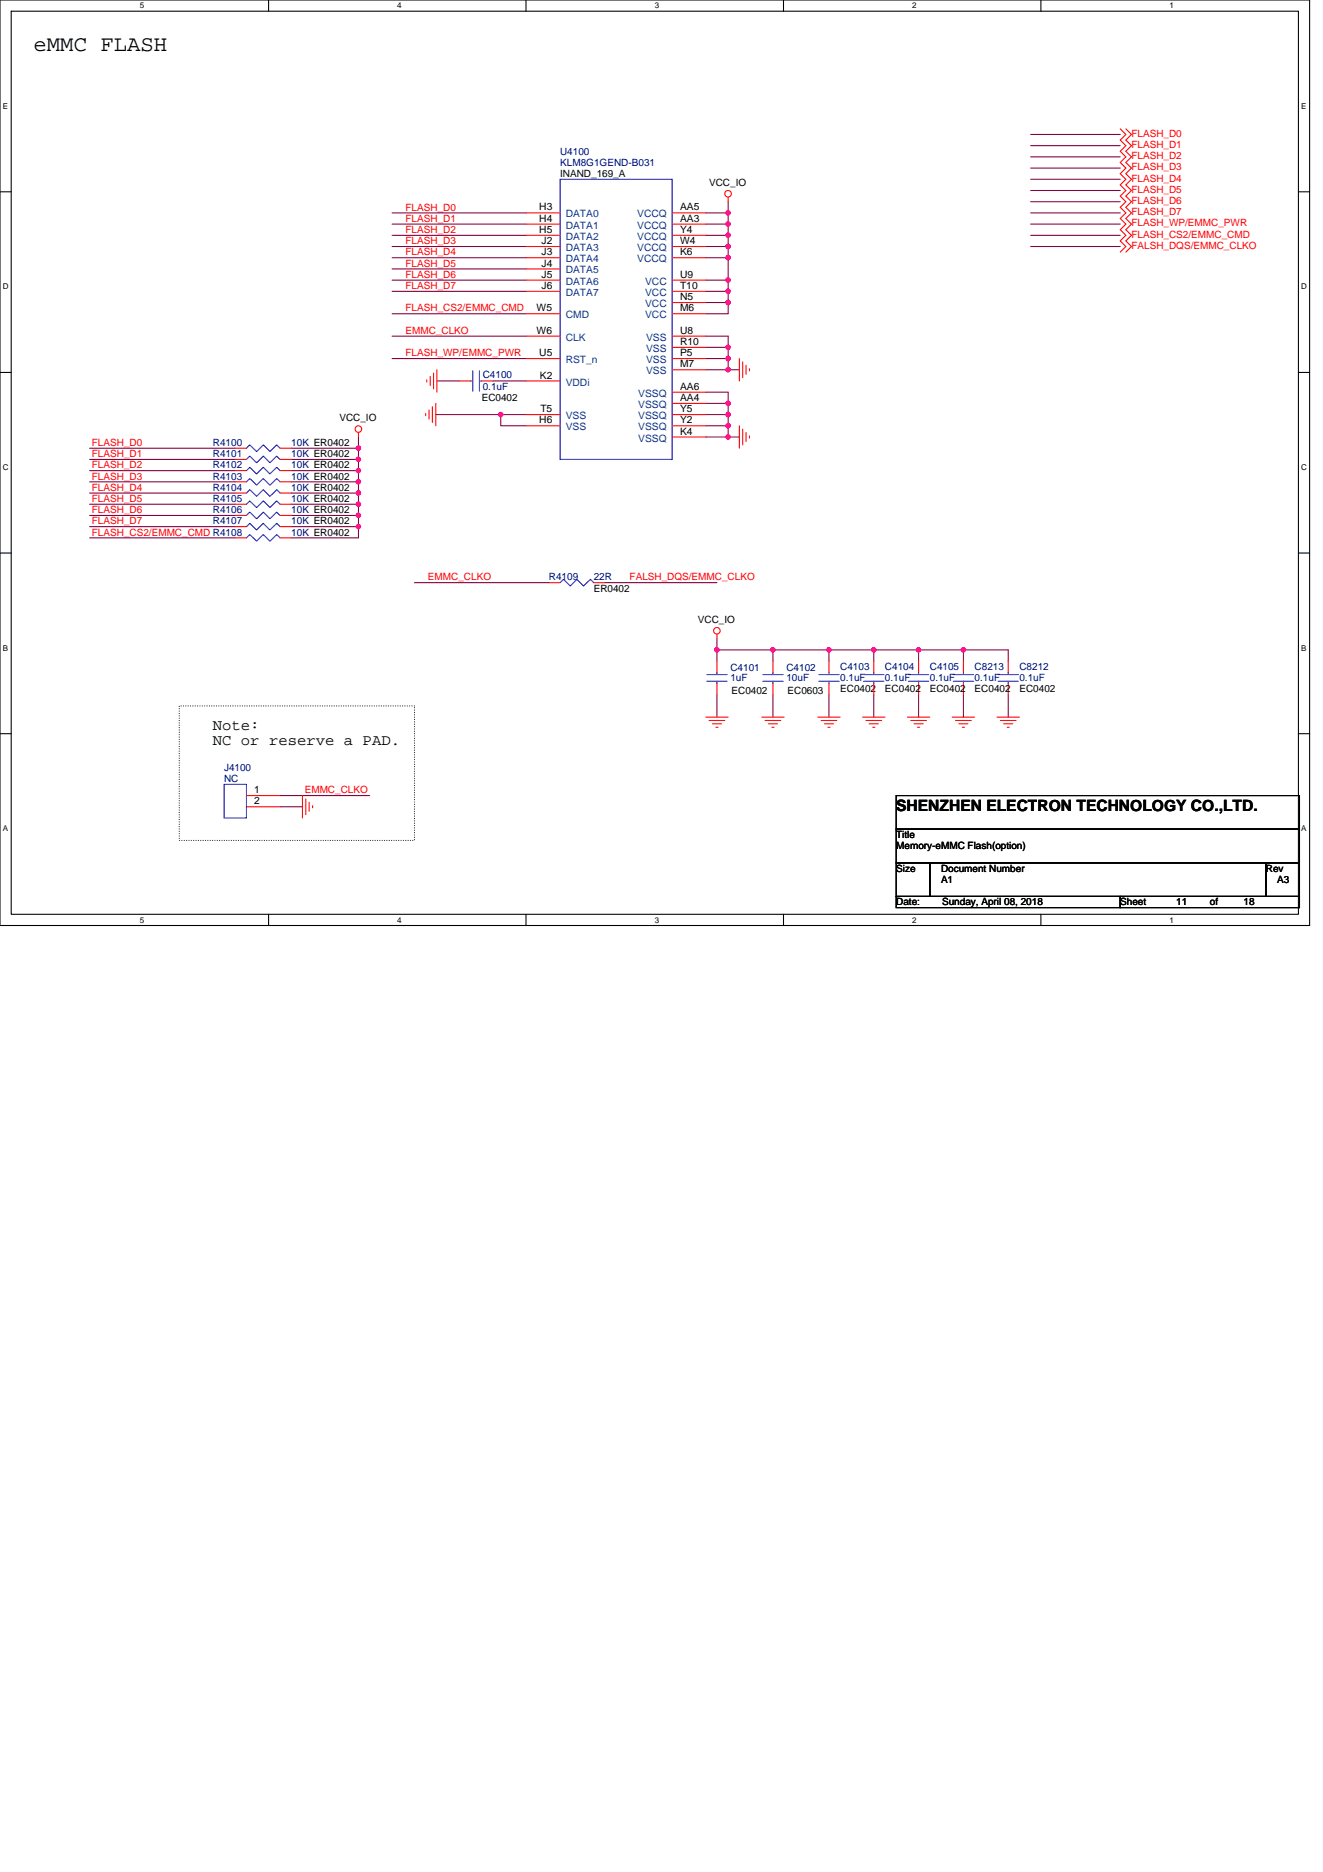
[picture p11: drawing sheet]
<svg xmlns="http://www.w3.org/2000/svg" width="210mm" height="297mm" viewBox="0 0 210 297" stroke-linecap="round" stroke-linejoin="round" font-family="sans-serif">
<path d="M0 0h207.9v146.9h-207.9zM1.8 1.8h204.3v143.3h-204.3z" fill="none" stroke="#000" stroke-width=".17"/>
<g fill="#fff">
<path d="M22.2 .2h.7v1.4h-.7z"/>
<path d="M22.2 145.3h.7v1.4h-.7z"/>
</g>
<path d="M42.6 0v1.8M42.6 145.1v1.8" fill="none" stroke="#000" stroke-width=".17"/>
<g fill="#fff">
<path d="M63.1 .2h.7v1.4h-.7z"/>
<path d="M63.1 145.3h.7v1.4h-.7z"/>
</g>
<path d="M83.5 0v1.8M83.5 145.1v1.8" fill="none" stroke="#000" stroke-width=".17"/>
<g fill="#fff">
<path d="M103.9 .2h.7v1.4h-.7z"/>
<path d="M103.9 145.3h.7v1.4h-.7z"/>
</g>
<path d="M124.4 0v1.8M124.4 145.1v1.8" fill="none" stroke="#000" stroke-width=".17"/>
<g fill="#fff">
<path d="M144.8 .2h.7v1.4h-.7z"/>
<path d="M144.8 145.3h.7v1.4h-.7z"/>
</g>
<path d="M165.2 0v1.8M165.2 145.1v1.8" fill="none" stroke="#000" stroke-width=".17"/>
<g fill="#fff">
<path d="M185.6 .2h.7v1.4h-.7z"/>
<path d="M185.6 145.3h.7v1.4h-.7z"/>
<path d="M.4 16.1h.9v1.4h-.9z"/>
<path d="M206.5 16.1h.9v1.4h-.9z"/>
<path d="M.4 44.8h1v1.4h-1z"/>
<path d="M206.5 44.8h.9v1.4h-.9z"/>
</g>
<path d="M0 30.4h1.8M206.1 30.4h1.8" fill="none" stroke="#000" stroke-width=".17"/>
<g fill="#fff">
<path d="M.4 73.4h1v1.4h-1z"/>
<path d="M206.5 73.4h.9v1.4h-.9z"/>
</g>
<path d="M0 59.1h1.8M206.1 59.1h1.8" fill="none" stroke="#000" stroke-width=".17"/>
<g fill="#fff">
<path d="M.4 102.1h.9v1.4h-.9z"/>
<path d="M206.5 102.1h.9v1.4h-.9z"/>
</g>
<path d="M0 87.8h1.8M206.1 87.8h1.8" fill="none" stroke="#000" stroke-width=".17"/>
<g fill="#fff">
<path d="M.4 130.7h.9v1.5h-.9z"/>
<path d="M206.5 130.7h.9v1.5h-.9z"/>
</g>
<path d="M0 116.4h1.8M206.1 116.4h1.8M142.2 126.2h64v5.4h-64zM142.2 131.6h64v5.3h-64zM142.2 136.9h5.4v5.3h-5.4zM147.6 136.9h53.3v5.3h-53.3zM200.9 136.9h5.3v5.3h-5.3zM142.2 142.2h35.6v1.8h-35.6zM177.8 142.2h28.4v1.8h-28.4z" fill="none" stroke="#000" stroke-width=".17"/>
<path d="M28.4 112h37.4v21.3h-37.4z" fill="none" stroke="#004000" stroke-width=".17" stroke-dasharray="0 .3"/>
<g fill="none" stroke="#800040" stroke-width=".17">
<path d="M62.2 37.3h21.4M62.2 39.1h21.4M62.2 33.8h21.4M62.2 35.6h21.4M112 37.3h3.6M112 39.1h3.6M112 33.8h3.6M112 35.6h3.6M115.6 35.6v1.7M115.6 37.3v1.8M115.6 32v1.8M115.6 39.1v1.8"/>
<path d="M115.6 33.8v1.8M163.6 35.6h14.2M163.6 23.1h14.2M163.6 32h14.2M163.6 30.2h14.2M163.6 28.4h14.2M163.6 24.9h14.2M163.6 26.7h14.2M163.6 21.3h14.2M163.6 33.8h14.2M163.6 39.1h14.2M163.6 37.3h14.2"/>
<path d="M62.2 40.9h21.4M62.2 44.4h21.4M62.2 46.2h21.4M62.2 53.3h21.4M62.2 49.8h21.4M62.2 42.7h21.4M62.2 56.9h21.4M112 40.9h3.6M112 56.9h3.6M112 58.7h3.6M112 48h3.6M112 46.2h3.6"/>
<path d="M112 53.3h3.6v1.8M112 44.4h3.6M112 55.1h3.6M115.6 46.2v1.8M115.6 55.1v1.8M115.6 48v1.8h-3.6M115.6 56.9v1.8M115.6 44.4v1.8M115.6 40.9v3.5M115.6 58.7h1.7M14.2 72.9h23.1M14.2 76.5h23.1"/>
<path d="M14.2 78.2h23.1M14.2 71.1h23.1M14.2 74.7h23.1M46.2 71.1h10.7M46.2 72.9h10.7M46.2 74.7h10.7M46.2 78.2h10.7M46.2 76.5h10.7M56.9 69.3v1.8M56.9 78.2v1.8M56.9 71.1v1.8M56.9 74.7v1.8"/>
<path d="M56.9 72.9v1.8M56.9 76.5v1.7M69.2 65.8h10.3M69.3 60.5h3.6M78.2 60.5h5.4M83.6 65.8h-4.1v1.8h4.1M112 62.2h3.6v1.8M112 69.3h3.6M112 67.6h3.6M112 64h3.6M112 65.8h3.6M115.6 65.8v1.8"/>
<path d="M115.6 64v1.8M115.6 67.6v1.7M115.6 69.3h1.7M14.2 80h23.1M14.2 85.3h23.1M14.2 83.6h23.1M14.2 81.8h23.1M46.2 80h10.7M46.2 81.8h10.7M46.2 83.6h10.7M56.9 83.6v1.7h-10.7M56.9 80v3.6"/>
<path d="M65.8 92.5h21.3M96 92.5h17.8M113.8 103.1h8.9M113.8 101.3v1.8M113.8 110.2v3.6M113.8 103.1v1.8M122.7 103.1v1.8M122.7 110.2v3.6M122.7 103.1h8.9M131.6 110.2v3.6M131.6 103.1v1.8M131.6 103.1h7.1"/>
<path d="M138.7 103.1v1.8M138.7 110.2v3.6M138.7 103.1h7.1M145.8 103.1h7.1M145.8 110.2v3.6M145.8 103.1v1.8M152.9 103.1h7.1v1.8M152.9 110.2v3.6M152.9 103.1v1.8M160 110.2v3.6M44.5 128h3.5M44.5 126.2h14.2"/>
</g>
<g fill="#f0f" stroke="#f0f" stroke-width=".17">
<circle cx="115.6" cy="39.1" r=".35"/>
<circle cx="115.6" cy="37.3" r=".35"/>
<circle cx="115.6" cy="40.9" r=".35"/>
<circle cx="115.6" cy="65.8" r=".35"/>
<circle cx="115.6" cy="56.9" r=".35"/>
<circle cx="115.6" cy="55.1" r=".35"/>
<circle cx="115.6" cy="33.8" r=".35"/>
<circle cx="115.6" cy="35.5" r=".35"/>
<circle cx="115.6" cy="48" r=".35"/>
<circle cx="115.6" cy="46.2" r=".35"/>
<circle cx="115.6" cy="64" r=".35"/>
<circle cx="115.6" cy="69.3" r=".35"/>
<circle cx="115.6" cy="67.6" r=".35"/>
<circle cx="115.6" cy="58.7" r=".35"/>
<circle cx="115.6" cy="44.4" r=".35"/>
<circle cx="56.9" cy="80" r=".35"/>
<circle cx="56.9" cy="71.1" r=".35"/>
<circle cx="56.9" cy="72.9" r=".35"/>
<circle cx="56.9" cy="78.2" r=".35"/>
<circle cx="56.9" cy="81.8" r=".35"/>
<circle cx="56.9" cy="83.6" r=".35"/>
<circle cx="56.9" cy="76.4" r=".35"/>
<circle cx="56.9" cy="74.7" r=".35"/>
<circle cx="152.9" cy="103.1" r=".35"/>
<circle cx="138.7" cy="103.1" r=".35"/>
<circle cx="113.8" cy="103.1" r=".35"/>
<circle cx="145.8" cy="103.1" r=".35"/>
<circle cx="122.7" cy="103.1" r=".35"/>
<circle cx="131.6" cy="103.1" r=".35"/>
<circle cx="79.5" cy="65.8" r=".35"/>
</g>
<g fill="none" stroke="#f00" stroke-width=".17">
<path d="M83.6 39.1h5.3M83.6 33.8h5.3M83.6 35.6h5.3M83.6 37.3h5.3M106.7 37.3h5.3M106.7 35.6h5.3M106.7 33.8h5.3M106.7 39.1h5.3M115.6 31.3v.7M177.8 20.4l.9 .9-.9 .9 .9 .9-.9 .9 .9 .9-.9 .9 .9 .9-.9 .9 .9 .8-.9 .9 .9 .9-.9 .9 .9 .9-.9 .9 .9 .9-.9 .9 .9 .9-.9 .8 .9 .9-.9 .9 .9 .9-.9 .9M178.7 20.4l.9 .9-.9 .9 .9 .9-.9 .9 .9 .9-.9 .9 .9 .9-.9 .9 .9 .8-.9 .9 .9 .9-.9 .9 .9 .9-.9 .9 .9 .9-.9 .9 .9 .9-.9 .8 .9 .9-.9 .9 .9 .9-.9 .9M68.3 59.7v1.5"/>
<path d="M68.8 59.2v2.5M69.3 58.7v3.5M83.6 40.9h5.3M83.6 42.7h5.3M83.6 44.4h5.3M83.6 46.2h5.3M83.6 56.9h5.3M83.6 49.8h5.3M83.6 53.3h5.3M106.7 49.8h5.3M106.7 58.7h5.3M106.7 48h5.3"/>
<path d="M106.7 55.1h5.3M106.7 46.2h5.3M106.7 53.3h5.3M106.7 44.4h5.3M106.7 40.9h5.3M106.7 56.9h5.3M117.3 56.9v3.6M117.9 57.4v2.5M118.4 58v1.4M119 58.5v.3M37.3 71.1h1.8M37.3 74.7h1.8"/>
<path d="M37.3 72.9h1.8M37.3 76.5h1.8M37.3 78.2h1.8M44.4 71.1h1.8M44.4 74.7h1.8M44.4 72.9h1.8M44.4 76.5h1.8M44.4 78.2h1.8M56.9 68.6v.7M67.6 65.6v.4M67.7 60.3v.3M68.1 65.1v1.4"/>
<path d="M68.6 64.5v2.5M69.2 64v3.6M72.9 60.5h1.8M76.5 60.5h1.7M83.6 60.5h5.3M83.6 65.8h5.3M83.6 67.6h5.3M106.7 67.6h5.3M106.7 65.8h5.3M106.7 64h5.3M106.7 62.2h5.3M106.7 69.3h5.3"/>
<path d="M117.3 67.6v3.5M117.9 68.1v2.5M118.4 68.6v1.5M119 69.2v.3M37.3 81.8h1.8M37.3 85.3h1.8M37.3 80h1.8M37.3 83.6h1.8M44.4 81.8h1.8M44.4 85.3h1.8M44.4 80h1.8M44.4 83.6h1.8"/>
<path d="M87.1 92.5h1.8M94.2 92.5h1.8M112 113.8h3.6M112.5 114.3h2.5M113.1 114.9h1.4M113.6 115.4h.4M113.8 100.6v.7M113.8 104.9v1.8M113.8 108.5v1.7M120.9 113.8h3.6M121.4 114.3h2.5M122 114.9h1.4"/>
<path d="M122.5 115.4h.4M122.7 104.9v1.8M122.7 108.5v1.7M129.8 113.8h3.6M130.3 114.3h2.5M130.9 114.9h1.4M131.4 115.4h.3M131.6 108.5v1.7M131.6 104.9v1.8M136.9 113.8h3.6M137.4 114.3h2.5M138 114.9h1.4"/>
<path d="M138.5 115.4h.4M138.7 108.5v1.7M138.7 104.9v1.8M144 113.8h3.6M144.5 114.3h2.5M145.1 114.9h1.4M145.6 115.4h.4M145.8 108.5v1.7M145.8 104.9v1.8M151.1 113.8h3.6M151.7 114.3h2.5M152.2 114.9h1.4"/>
<path d="M152.7 115.4h.4M152.9 108.5v1.7M152.9 104.9v1.8M158.2 113.8h3.6M158.8 114.3h2.5M159.3 114.9h1.4M159.9 115.4h.3M160 108.5v1.7M160 104.9v1.8M39.1 126.2h5.3M39.1 128h5.3M48 126.2v3.6"/>
<path d="M48.5 126.8v2.5M49.1 127.3v1.4M49.6 127.8v.4"/>
<circle cx="115.6" cy="30.7" r=".52"/>
<circle cx="56.9" cy="68.1" r=".52"/>
<circle cx="113.8" cy="100.1" r=".52"/>
</g>
<g fill="none" stroke="#00f" stroke-width=".17">
<path d="M88.9 28.4h17.8v44.5h-17.8zM75 58.8v3.3M76.1 58.8v3.3M39.1 71.1l.5-.5 1.1 1 1.1-1 1 1 1.1-1 .5 .5M39.1 74.7l.5-.6 1.1 1.1 1.1-1.1 1 1.1 1.1-1.1 .5 .6M39.1 72.9l.5-.5 1.1 1 1.1-1 1 1 1.1-1 .5 .5M39.1 76.5l.5-.6 1.1 1.1 1.1-1.1 1 1.1 1.1-1.1 .5 .6M39.1 78.2l.5-.5 1.1 1.1 1.1-1.1 1 1.1 1.1-1.1 .5 .5M74.7 60.5h.3M76.1 60.5h.4M39.1 81.8l.5-.5 1.1 1 1.1-1 1 1 1.1-1 .5 .5M39.1 85.3l.5-.5 1.1 1.1 1.1-1.1 1 1.1 1.1-1.1 .5 .5"/>
<path d="M39.1 80l.5-.5 1.1 1 1.1-1 1 1 1.1-1 .5 .5M39.1 83.6l.5-.6 1.1 1.1 1.1-1.1 1 1.1 1.1-1.1 .5 .6M88.9 92.5l.5-.6 1.1 1.1 1.1-1.1 1 1.1 1.1-1.1 .5 .6M88.9 92.5h.1M94.2 92.5h.1M112.2 108.1h3.2M112.2 107h3.2M113.8 106.7v.3M113.8 108.1v.4M121.1 108.1h3.2M121.1 107h3.2M122.7 106.7v.3"/>
<path d="M122.7 108.1v.4M130 107h3.2M130 108.1h3.2M131.6 108.1v.4M131.6 106.7v.3M137.1 107h3.2M137.1 108.1h3.2M138.7 108.1v.4M138.7 106.7v.3M144.2 107h3.2M144.2 108.1h3.2M145.8 108.1v.4"/>
<path d="M145.8 106.7v.3M151.3 107h3.2M151.3 108.1h3.2M152.9 108.1v.4M152.9 106.7v.3M158.4 107h3.2M158.4 108.1h3.2M160 108.1v.4M160 106.7v.3M35.6 124.5h3.5v5.3h-3.5z"/>
</g>
<text font-size="3.5" x="5.3" y="8.1">eMMC FLASH</text>
<g font-size="2.5">
<text x="33.8" y="115.8">Note:</text>
<text x="33.8" y="118.2">NC or reserve a PAD.</text>
<text x="142.2" y="128.7">SHENZHEN ELECTRON TECHNOLOGY CO.,LTD.</text>
</g>
<g font-size="1.6" fill="#f00">
<text x="179.6" y="21.7">FLASH_D0</text>
<text x="179.6" y="23.5">FLASH_D1</text>
<text x="179.6" y="27">FLASH_D3</text>
<text x="179.6" y="25.3">FLASH_D2</text>
<text x="179.6" y="28.8">FLASH_D4</text>
<text x="64.4" y="33.4">FLASH_D0</text>
<text x="64.4" y="35.2">FLASH_D1</text>
<text x="179.6" y="35.9">FLASH_WP/EMMC_PWR</text>
<text x="179.6" y="32.4">FLASH_D6</text>
<text x="179.6" y="34.1">FLASH_D7</text>
<text x="179.6" y="30.6">FLASH_D5</text>
<text x="64.4" y="37">FLASH_D2</text>
<text x="64.4" y="38.8">FLASH_D3</text>
<text x="64.4" y="40.5">FLASH_D4</text>
<text x="179.6" y="37.7">FLASH_CS2/EMMC_CMD</text>
<text x="179.6" y="39.5">FALSH_DQS/EMMC_CLKO</text>
<text x="64.4" y="44.1">FLASH_D6</text>
<text x="64.4" y="45.9">FLASH_D7</text>
<text x="64.4" y="42.3">FLASH_D5</text>
<text x="64.4" y="53">EMMC_CLKO</text>
<text x="64.4" y="49.4">FLASH_CS2/EMMC_CMD</text>
<text x="64.4" y="56.5">FLASH_WP/EMMC_PWR</text>
<text x="14.6" y="70.8">FLASH_D0</text>
<text x="14.6" y="72.5">FLASH_D1</text>
<text x="14.6" y="76.1">FLASH_D3</text>
<text x="14.6" y="77.9">FLASH_D4</text>
<text x="14.6" y="74.3">FLASH_D2</text>
<text x="14.6" y="79.7">FLASH_D5</text>
<text x="14.6" y="83.2">FLASH_D7</text>
<text x="14.6" y="81.4">FLASH_D6</text>
<text x="14.6" y="85">FLASH_CS2/EMMC_CMD R4108</text>
<text x="67.9" y="92.1">EMMC_CLKO</text>
<text x="99.9" y="92.1">FALSH_DQS/EMMC_CLKO</text>
<text x="48.4" y="125.9">EMMC_CLKO</text>
</g>
<g font-size="1.6" fill="#000080">
<text x="88.9" y="24.5">U4100</text>
<text x="88.9" y="26.3">KLM8G1GEND-B031</text>
<text x="76.6" y="59.9">C4100</text>
<text x="76.6" y="61.9">0.1uF</text>
<text x="33.8" y="70.8">R4100</text>
<text x="46.2" y="70.8">10K ER0402</text>
<text x="33.8" y="74.3">R4102</text>
<text x="33.8" y="72.5">R4101</text>
<text x="33.8" y="76.1">R4103</text>
<text x="33.8" y="77.9">R4104</text>
<text x="46.2" y="74.3">10K ER0402</text>
<text x="46.2" y="72.5">10K ER0402</text>
<text x="46.2" y="76.1">10K ER0402</text>
<text x="46.2" y="77.9">10K ER0402</text>
<text x="33.8" y="81.4">R4106</text>
<text x="33.8" y="79.7">R4105</text>
<text x="33.8" y="83.2">R4107</text>
<text x="46.2" y="81.4">10K ER0402</text>
<text x="46.2" y="79.7">10K ER0402</text>
<text x="46.2" y="83.2">10K ER0402</text>
<text x="46.2" y="85">10K ER0402</text>
<text x="87.1" y="92.1">R4109</text>
<text x="94.2" y="92.1">22R</text>
<text x="115.9" y="106.5">C4101</text>
<text x="124.8" y="106.5">C4102</text>
<text x="133.3" y="106.3">C4103</text>
<text x="140.5" y="106.3">C4104</text>
<text x="147.6" y="106.3">C4105</text>
<text x="154.7" y="106.3">C8213</text>
<text x="161.8" y="106.3">C8212</text>
<text x="115.9" y="108.1">1uF</text>
<text x="124.8" y="108.1">10uF</text>
<text x="133.3" y="108.1">0.1uF</text>
<text x="140.5" y="108.1">0.1uF</text>
<text x="147.6" y="108.1">0.1uF</text>
<text x="154.7" y="108.1">0.1uF</text>
<text x="161.8" y="108.1">0.1uF</text>
<text x="35.6" y="122.3">J4100</text>
<text x="35.6" y="124.1">NC</text>
</g>
<g font-size="1.6">
<text x="88.9" y="28.1">INAND_169_A</text>
<text x="112.5" y="29.5">VCC_IO</text>
<text x="85.6" y="33.4">H3</text>
<text x="85.6" y="35.2">H4</text>
<text x="107.9" y="35.2">AA3</text>
<text x="107.9" y="33.4">AA5</text>
<text x="85.6" y="37">H5</text>
<text x="86" y="38.7">J2</text>
<text x="86" y="40.5">J3</text>
<text x="107.9" y="37">Y4</text>
<text x="107.9" y="40.5">K6</text>
<text x="107.9" y="38.7">W4</text>
<text x="86" y="42.3">J4</text>
<text x="86" y="44.1">J5</text>
<text x="86" y="45.8">J6</text>
<text x="107.9" y="47.6">N5</text>
<text x="107.9" y="45.8">T10</text>
<text x="107.9" y="44.1">U9</text>
<text x="85.2" y="49.4">W5</text>
<text x="85.2" y="53">W6</text>
<text x="107.9" y="53">U8</text>
<text x="107.9" y="49.4">M6</text>
<text x="85.6" y="56.5">U5</text>
<text x="107.9" y="58.3">M7</text>
<text x="107.9" y="54.7">R10</text>
<text x="107.9" y="56.5">P5</text>
<text x="76.5" y="63.6">EC0402</text>
<text x="85.7" y="60.1">K2</text>
<text x="85.8" y="65.4">T5</text>
<text x="107.9" y="65.4">Y5</text>
<text x="107.9" y="63.6">AA4</text>
<text x="107.9" y="61.8">AA6</text>
<text x="53.9" y="66.8">VCC_IO</text>
<text x="85.6" y="67.2">H6</text>
<text x="107.9" y="67.2">Y2</text>
<text x="107.9" y="69">K4</text>
<text x="94.2" y="93.9">ER0402</text>
<text x="110.8" y="98.8">VCC_IO</text>
<text x="116.1" y="110">EC0402</text>
<text x="125" y="110">EC0603</text>
<text x="133.3" y="109.9">EC0402</text>
<text x="140.5" y="109.9">EC0402</text>
<text x="147.6" y="109.9">EC0402</text>
<text x="154.7" y="109.9">EC0402</text>
<text x="161.8" y="109.9">EC0402</text>
<text x="40.4" y="125.9">1</text>
<text x="40.4" y="127.6">2</text>
<text x="142.2" y="134.8">Memory-eMMC Flash(option)</text>
<text x="142.2" y="133">Title</text>
<text x="142.2" y="138.3">Size</text>
<text x="142.2" y="143.7">Date:</text>
<text x="149.4" y="138.3">Document Number</text>
<text x="149.4" y="140.1">A1</text>
<text x="149.5" y="143.7">Sunday, April 08, 2018</text>
<text x="177.8" y="143.7">Sheet</text>
<text x="186.7" y="143.7">11</text>
<text x="192" y="143.7">of</text>
<text x="197.4" y="143.7">18</text>
<text x="200.9" y="138.3">Rev</text>
<text x="202.7" y="140.1">A3</text>
</g>
<g font-size="1.6" fill="#004080">
<text x="89.8" y="34.5">DATA0</text>
<text x="101.1" y="34.5">VCCQ</text>
<text x="89.8" y="39.8">DATA3</text>
<text x="89.8" y="36.3">DATA1</text>
<text x="89.8" y="38.1">DATA2</text>
<text x="89.8" y="41.6">DATA4</text>
<text x="101.1" y="38.1">VCCQ</text>
<text x="101.1" y="36.3">VCCQ</text>
<text x="101.1" y="41.6">VCCQ</text>
<text x="101.1" y="39.8">VCCQ</text>
<text x="89.8" y="43.4">DATA5</text>
<text x="89.8" y="45.2">DATA6</text>
<text x="89.8" y="46.9">DATA7</text>
<text x="102.4" y="46.9">VCC</text>
<text x="102.4" y="45.2">VCC</text>
<text x="89.8" y="50.5">CMD</text>
<text x="102.4" y="50.5">VCC</text>
<text x="102.4" y="48.7">VCC</text>
<text x="89.8" y="57.6">RST_n</text>
<text x="89.8" y="54.1">CLK</text>
<text x="102.6" y="59.4">VSS</text>
<text x="102.6" y="55.8">VSS</text>
<text x="102.6" y="54.1">VSS</text>
<text x="102.6" y="57.6">VSS</text>
<text x="89.8" y="61.2">VDDi</text>
<text x="101.3" y="64.7">VSSQ</text>
<text x="101.3" y="62.9">VSSQ</text>
<text x="89.8" y="66.5">VSS</text>
<text x="89.8" y="68.3">VSS</text>
<text x="101.3" y="68.3">VSSQ</text>
<text x="101.3" y="66.5">VSSQ</text>
<text x="101.3" y="70.1">VSSQ</text>
</g>
<g font-size="1.3">
<text x="22.2" y="1.3">5</text>
<text x="63.1" y="1.3">4</text>
<text x="103.9" y="1.3">3</text>
<text x="144.8" y="1.3">2</text>
<text x="185.6" y="1.3">1</text>
<text x=".4" y="17.3">E</text>
<text x="206.5" y="17.3">E</text>
<text x=".4" y="45.9">D</text>
<text x="206.5" y="45.9">D</text>
<text x=".4" y="74.6">C</text>
<text x="206.5" y="74.6">C</text>
<text x=".4" y="103.2">B</text>
<text x="206.5" y="103.2">B</text>
<text x=".4" y="131.9">A</text>
<text x="206.5" y="131.9">A</text>
<text x="22.2" y="146.4">5</text>
<text x="63.1" y="146.4">4</text>
<text x="103.9" y="146.4">3</text>
<text x="144.8" y="146.4">2</text>
<text x="185.6" y="146.4">1</text>
</g>
</svg>
